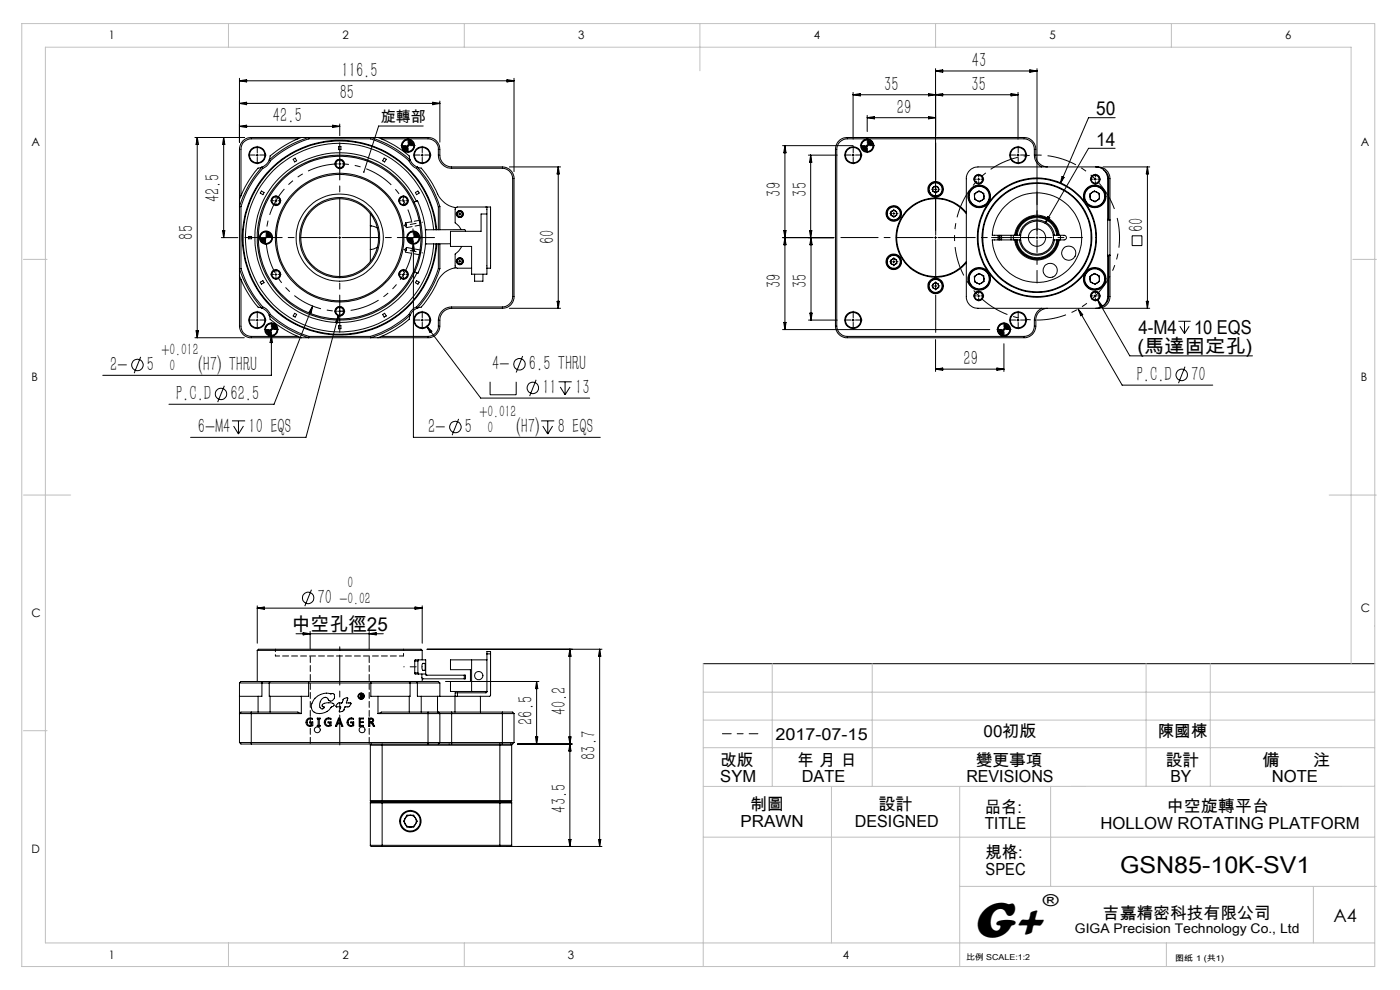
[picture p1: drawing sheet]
<svg xmlns="http://www.w3.org/2000/svg" width="297mm" height="210mm" viewBox="0 0 297 210" stroke-linecap="round" stroke-linejoin="round" font-family="sans-serif">
<g fill="none" stroke="#000" stroke-width=".21">
<path d="M50.8 16.6v13.6M50.8 17.1l1.5-.2v.5zM50.8 17.1h58.2M107.6 16.9l1.4 .2-1.4 .3zM109 16.6v19.8M181 19.6v9.9M197 19.9l1.5 .2-1.5 .2zM198.5 14.6v34.3M198.5 15.1l1.5-.3v.5zM198.5 15.1h21.5M214.5 19.9l1.5 .2-1.5 .2zM216 19.6v9.9"/>
<path d="M218.5 14.8l1.5 .3-1.5 .2zM220 14.6v34.3M41.3 29.2h10.5M41.8 29.2l.3 1.4h-.5zM41.8 29.2v42.4M47.4 29.2v21.2M47.4 29.2l.3 1.4h-.5zM50.8 26.8h21.3M50.8 26.8l1.5-.2v.4zM50.8 21.9l1.5-.2v.5zM50.8 21.9h42.5M51.5 29.9l1-.6 .8-.1h37.5a2.47 2.47 0 0 1 2.5 2.5 3.1 3.1 0 0 0 1 3.2l.7 .4 .8 .1h10.8a2.47 2.47 0 0 1 2.4 2.5v25a2.41 2.41 0 0 1-2.4 2.5h-10.8a2.53 2.53 0 0 0-2.5 2.5 3.2 3.2 0 0 1-1 3.3l-1.1 .4h-37.9a2.47 2.47 0 0 1-2.5-2.4v-37.5l.3-1.2z"/>
<path d="M54.3 32.9h.5M54.6 32.7v.5M55.6 35.4a22.8 22.8 0 0 0-4.8 8.4h.3M55.6 35.4l-.7 .3a19 19 0 0 0-4.1 6.6M55.6 35.4l.1 .3M55.7 35.7a21.8 21.8 0 0 0-4.6 8.1M57.1 33.9a2.6 2.6 0 0 1-1.5 1.5M57.1 33.9l.3 .2M57.4 34.1a3 3 0 0 1-1.7 1.6M62.2 33.8l.4-.3 .3 .6-.4 .3zM63.2 29.4h-9.9a2.21 2.21 0 0 0-2.2 2.3v9.8M63.9 29.2a20.2 20.2 0 0 0-6.6 4l-.2 .7"/>
<path d="M65.5 29.4a22.3 22.3 0 0 0-8.1 4.7M65.5 29.4v-.2a21.5 21.5 0 0 0-8.4 4.7M65.5 29.4h13.1M70.6 26.6l1.5 .2-1.5 .2zM71.1 35.1a1.01 1.01 0 0 1 .9-1.3 1.01 1.01 0 0 1 1.1 1.1 1.01 1.01 0 0 1-1.3 .9M71.8 34.8h.5M71.8 31.1h.5v.6h-.5zM72.1 26.3v2.5M72.1 34.5v.5M78.6 29.4a22.3 22.3 0 0 1 8.1 4.7M78.6 29.4l.1-.2a21.7 21.7 0 0 1 8.3 4.7M80.2 29.2a19.3 19.3 0 0 1 6.6 4l.2 .7"/>
<path d="M80.9 29.4h9.9a2.21 2.21 0 0 1 2.2 2.3 3.3 3.3 0 0 0 1.9 3.9l11.7 .1a2.21 2.21 0 0 1 2.2 2.2v25a2.27 2.27 0 0 1-2.2 2.2h-10.8a2.83 2.83 0 0 0-2.8 2.8 3.2 3.2 0 0 1-.5 2.7l-.6 .5-1.1 .3h-9.9M81.5 33.5l.5 .3-.4 .6-.4-.3zM86.3 30.9h.5M86.6 30.6v.5M86.6 29.7a1.26 1.26 0 0 0-1.3 1.2M86.7 34.1a3.4 3.4 0 0 0 1.7 1.6M87 33.9a2.88 2.88 0 0 0 1.5 1.5M87 33.9l-.3 .2M87.8 30.9a1.26 1.26 0 0 1-1.2 1.3M88.4 35.7a21.8 21.8 0 0 1 4.6 8.1M88.5 35.4a22.8 22.8 0 0 1 4.8 8.4M88.5 35.4l.8 .3a20.3 20.3 0 0 1 3.8 6 5 5 0 0 0 3.6 2.4"/>
<path d="M88.5 35.4l-.1 .3M89.3 32.9h.5M89.6 32.7v.5M89.8 26.7h-9.5l-3.1 9.8M91.8 21.7l1.5 .2-1.5 .3zM93.3 21.4v8.8M108.1 35.4h10.8M118.4 35.4l.3 1.5h-.5zM118.4 35.4v30M166 30.9h15M166.5 30.9v39M166.5 30.9l.3 1.5h-.5z"/>
<path d="M171.5 32.9h6.1M172 32.9v17.5M172 32.9l.2 1.5h-.5zM180.7 32.9h.5M181 32.7v.5M181 20.1h35M181 20.1l1.5-.2v.4zM183.7 30.9h.5M184 24.5v3.4M184 30.6v.5M184 25h14.5M184 25l1.5-.3v.5z"/>
<path d="M184 29.7h-.2a1.22 1.22 0 0 0-1.1 1.2M185.2 30.9a1.33 1.33 0 0 1-1.2 1.3M197 24.7l1.5 .3-1.5 .2zM197.8 39.8l.6-.4 .7 .3v.8l-.6 .4-.6-.3zM198.5 20.1l1.5-.2v.4zM205.7 36.2l1-.7 .8-.1h25.5a2.53 2.53 0 0 1 2.5 2.5v25a2.47 2.47 0 0 1-2.5 2.5h-25.5a2.41 2.41 0 0 1-2.5-2.5v-25.4l.2-.7zM206.7 38.3a1 1 0 0 1 .8-1.3 1 1 0 0 1 1.1 1.1 1 1 0 0 1-1.2 .9M207.4 38h.5M207.6 37.8v.5M215.7 32.9h.5M216 32.7v.5M221 35.4a2.73 2.73 0 0 1-1.6-2.5 2.82 2.82 0 0 0-1.1-3.1l-1.1-.4h-37.5a2.27 2.27 0 0 0-2.2 2.3v37.5a2.21 2.21 0 0 0 2.2 2.2h37.5a2.21 2.21 0 0 0 2.2-2.2 3.4 3.4 0 0 1 1.5-3.8h.1"/>
<path d="M222.2 35.4a2.47 2.47 0 0 1-2.5-2.5 3.3 3.3 0 0 0-1-3.3l-.7-.3-.8-.1h-37.5a2.47 2.47 0 0 0-2.5 2.5v37.5a2.47 2.47 0 0 0 2.5 2.4h37.5a2.47 2.47 0 0 0 2.5-2.4 3.1 3.1 0 0 1 1.1-3.3l1.4-.5M225.3 37.5l.4 .1-.8 1.3zM231.4 38.3a1.01 1.01 0 0 1 .9-1.3 1.01 1.01 0 0 1 1.1 1.1 1.01 1.01 0 0 1-1.3 .9M232.1 38h.5M232.3 37.8v.5M232.5 35.4a2.53 2.53 0 0 1 2.5 2.5v25a2.47 2.47 0 0 1-2.5 2.5M234 35.4h9.9M234.1 36l.6 .5 .5 1v9M236.6 25h-5.7l-6 13.9M236.6 31.5h-5.7l-9.2 15.9M243.4 35.4v30M243.4 35.4l.3 1.5h-.5z"/>
<path d="M47 50.4h3.4M47.2 48.9h.5l-.3 1.5zM50.8 58.5a20.8 20.8 0 0 0 4.1 6.7l.7 .2M51.1 57a22.3 22.3 0 0 0 4.6 8.1M51.1 57h-.3a22.8 22.8 0 0 0 4.8 8.4M51.1 59.3v9.9a2.15 2.15 0 0 0 2.2 2.2h9.9M51.1 43.8v13.2M52.7 50.2h.7v.5h-.7zM55.2 59.9l.6-.4 .2 .5-.5 .3zM55.5 40.5l.5 .3-.2 .5-.6-.4zM56.4 49.2a1.26 1.26 0 0 0-1.2 1.2M57.6 58.5a1 1 0 0 1 .9-1.3 1 1 0 0 1 1 1.1 1 1 0 0 1-1.2 .9"/>
<path d="M57.6 42.9a.99 .99 0 0 1 .8-1.3 .99 .99 0 0 1 1.1 1.1 .99 .99 0 0 1-1.2 .9M57.7 50.4a1.26 1.26 0 0 1-1.3 1.3M58.3 58.2h.5M58.3 42.6h.5M58.5 42.4v.5M58.5 58v.5M71.8 50.4h.5M72.1 50.2v.5M78.6 47.9l1.5 .5M78.6 45.3v10.2M80.1 52.4l-.9 .4-.6 .1M84.6 58.5a1 1 0 0 1 .9-1.3 1 1 0 0 1 1.1 1.1 1 1 0 0 1-1.3 .9"/>
<path d="M84.6 42.9a.99 .99 0 0 1 .9-1.3 .99 .99 0 0 1 1.1 1.1 .99 .99 0 0 1-1.3 .9M85.3 58.2h.5M85.3 42.6h.5M85.6 42.4v.5M85.6 58v.5M87.7 51.7v41.1h39.7M87.7 51.7l.2 1.5h-.5zM87.7 49.2a1.21 1.21 0 0 0-1.3 1.2M87.8 42.9l.7-.3a18.2 18.2 0 0 1 .2 15.4l-.7-.3M88.1 40.8l.6-.3 .2 .4-.5 .4zM88.3 42.7a18 18 0 0 0-27.5-6.3 18 18 0 0 0 .2 28.2 18 18 0 0 0 27.4-6.7M88.4 59.5l.5 .4-.2 .4-.6-.3z"/>
<path d="M88.9 50.4a1.26 1.26 0 0 1-1.2 1.3M90.2 48.7h8.4l.1 .4M92 48.7a20 20 0 0 0-29.9-15.7 20 20 0 0 0-1.4 33.8 20 20 0 0 0 31.1-13.1l.2-2M92.5 48.7a20.5 20.5 0 0 0-30.7-16.1 20.5 20.5 0 0 0-1.4 34.6 20.5 20.5 0 0 0 31.9-13.5l.2-2M92.6 48.7a20.6 20.6 0 0 0-30.8-16.2 20.6 20.6 0 0 0-1.5 34.8 20.6 20.6 0 0 0 32.1-13.6l.3-2M93 57a22.3 22.3 0 0 1-4.6 8.1M93 43.8v4.9M93 51.7v5.3M93 57h.3M93.3 57a22.8 22.8 0 0 1-4.8 8.4M93.3 43.8v4.9M93.3 51.7v5.3"/>
<path d="M93.3 43.8h-.3M95.6 51.7h-5.3M96.7 56.8a5.1 5.1 0 0 0-4.2 3.6 18.7 18.7 0 0 1-3.2 4.8l-.8 .2M96.9 45.6a.62 .62 0 0 1 .6-.8 .62 .62 0 0 1 .7 .6 .62 .62 0 0 1-.8 .6M96.9 55.6a.63 .63 0 0 1 .6-.8 .63 .63 0 0 1 .7 .7 .63 .63 0 0 1-.8 .5M97.3 45.4h.5M97.3 55.4h.5M97.5 45.1v.5M97.5 55.2v.5M97.9 52.3l-.6 1-.7 .6v2.7l.4 .3h3M100.7 58.2v1.4h1.7v-1.4M103.3 43.9v13"/>
<path d="M103.3 43.9h.8v13h-.8M103.3 43.9l-6.5 .1-.2 .3v3l.7 .6 .5 .8M103.3 45.4h-1.2v3.7h-6.5v3.2h4.4v5.9h3.3v-1.3M166.3 48.9h.5l-.3 1.5zM166.5 50.4l.3 1.5h-.5zM171.7 48.9h.5l-.2 1.5zM172 50.4v17.5M172 50.4l.3 1.5h-.5zM176.9 50.4h-10.9M188.9 45l.7-.5 .6 .4 .1 .7-.6 .4-.7-.3zM188.9 55.2l.7-.4 .6 .3 .1 .8-.6 .4-.7-.4zM189.4 55.5h.5"/>
<path d="M189.4 45.3h.5M189.6 45v.5M189.6 55.3v.5M198.2 50.4h.5M198.2 40.2h.5M198.5 50.2v.5M205 45.1a8.4 8.4 0 0 0-12.3-.8 8.4 8.4 0 0 0 0 12.2 8.4 8.4 0 0 0 12.3-.8M205 45.3a8.3 8.3 0 0 0-12.1-1 8.3 8.3 0 0 0 0 12.2 8.3 8.3 0 0 0 12.1-1M206.7 58.6l1-.6 1 .5 .1 1.2-1 .6-1-.5zM206.7 41.1l1-.6 1 .5 .1 1.2-1 .6-1-.5zM211.7 49.9v1M212 49.9v1"/>
<path d="M212.2 49.9v1M212.5 49.9v1M214.5 49.9v1M215 49.9v1M215.3 49.9a4.8 4.8 0 0 1 4.7-4.3 4.8 4.8 0 0 1 4.7 4.3M215.3 50.9a4.8 4.8 0 0 0 4.7 4.3 4.8 4.8 0 0 0 4.7-4.3M215.5 50.9a4.5 4.5 0 0 0 4.5 4 4.5 4.5 0 0 0 4.4-4M215.5 49.9a4.5 4.5 0 0 1 4.5-4 4.5 4.5 0 0 1 4.4 4M215.8 50.9a4.2 4.2 0 0 0 4.2 3.8 4.2 4.2 0 0 0 4.2-3.8M215.8 49.9a4.2 4.2 0 0 1 4.2-3.7 4.2 4.2 0 0 1 4.2 3.7M216.3 50.9a3.8 3.8 0 0 0 3.7 3.2 3.8 3.8 0 0 0 3.7-3.2M216.3 49.9a3.8 3.8 0 0 1 3.7-3.2 3.8 3.8 0 0 1 3.7 3.2"/>
<path d="M216.5 49.9h-6a9.5 9.5 0 0 1 14.4-7.6 9.5 9.5 0 0 1 0 16.2 9.5 9.5 0 0 1-14.4-7.6h6M216.5 50.9a3.5 3.5 0 0 0 3.5 3 3.5 3.5 0 0 0 3.4-3M216.5 49.9a3.5 3.5 0 0 1 3.5-3 3.5 3.5 0 0 1 3.4 3M216.5 49.9v1M219.7 50.4h.5M220 50.2v.5M222.2 46l.5 .2-1 1.2zM223.4 49.9h2.3a.49 .49 0 0 1 .5 .5 .49 .49 0 0 1-.5 .5h-2.3M223.4 49.9v1M225 49.9v1M231.2 58.6l1-.6 1 .5 .1 1.2-1 .6-1-.5zM231.2 41.1l1-.6 1 .5 .1 1.2-1 .6-1-.5z"/>
<path d="M235 54.3h.2M235 46.5h.2M235 54.1h.5M235 46.7h.5M235.2 54.3v9l-.3 .7-.8 .8M235.2 46.5l.1 .2M235.3 54.1l-.1 .2M240.2 50h2.1v2.1h-2.1zM29.8 75.7l-1.3 3.5M41.3 71.6h10.5M41.6 70.2h.5l-.3 1.4zM54.3 67.9h.5"/>
<path d="M54.6 67.7v.4M55.6 65.4a2.6 2.6 0 0 1 1.5 1.5M55.7 65.1a2.84 2.84 0 0 1 1.7 1.6M55.7 65.1l-.1 .3M57.1 66.9a21.5 21.5 0 0 0 8.4 4.7v-.2M57.1 66.9l.2 .7a19.8 19.8 0 0 0 6.6 4M57.3 69.9h.5M57.4 66.7a21.1 21.1 0 0 0 8.1 4.7M57.4 66.7l-.3 .2M57.6 69.7v.5M57.6 71.1v8.5h-35.8M57.6 71.1l.2 1.6h-.5z"/>
<path d="M57.6 68.6a1.33 1.33 0 0 0-1.3 1.3M58.8 69.9a1.21 1.21 0 0 1-1.2 1.2M62.5 66.5l.4 .2-.3 .6-.4-.3zM65.5 71.4h13.1M66.3 64.9l-8.2 20.9h-22.3M66.3 64.9l-.3 1.5-.5-.2zM71.1 66.3a1 1 0 0 1 .9-1.3 1 1 0 0 1 1.1 1.1 1 1 0 0 1-1.3 .9M71.8 67l-6.9 25.8h-24.5M71.8 67l-.2 1.5-.4-.1zM71.8 66h.5M71.8 69.1h.5v.6h-.5zM72.1 65.8v.5"/>
<path d="M81.2 66.7l.4-.2 .4 .5-.5 .3zM86.7 66.7a21.1 21.1 0 0 1-8.1 4.7M86.7 66.7l.3 .2M87 66.9a21.7 21.7 0 0 1-8.3 4.7l-.1-.2M87 66.9l-.2 .7a19.8 19.8 0 0 1-6.6 4M88.4 65.1a3.1 3.1 0 0 0-1.7 1.6M88.4 65.1l.1 .3M88.5 65.4a2.88 2.88 0 0 0-1.5 1.5M89.3 67.9h.5M89.6 67.7v.4M90.5 69.2l11.5 15.2h23.1M90.5 69.2l1.1 1.1-.4 .2z"/>
<path d="M108.1 65.4h10.8M110.9 75.5l-1.4 3.5M118.2 63.9h.5l-.3 1.5zM166 69.9h44M166.3 68.4h.5l-.3 1.5zM171.5 67.9h6.1M171.8 66.4h.5l-.3 1.5zM180.7 67.9h.5M181 67.7v.4M197.8 60.3l.6-.4 .7 .3v.8l-.6 .4-.6-.3zM198.2 60.7h.5M198.5 60.4v.5"/>
<path d="M198.5 72v6.8M198.5 78.3l1.5-.2v.5zM198.5 78.3h14.5M206.7 63a.99 .99 0 0 1 .8-1.2 .99 .99 0 0 1 1.1 1.1 .99 .99 0 0 1-1.2 .8M207.4 62.8h.5M207.6 62.5v.5M211.5 78.1l1.5 .2-1.5 .3zM212.7 69.9h.5M213 72.9v5.9M213 69.7v.5M213 68.6l-.2 .1a1.22 1.22 0 0 0-1.1 1.2M214.2 69.9a1.26 1.26 0 0 1-1.2 1.2"/>
<path d="M215.7 67.9h.5M216 67.7v.4M228.7 65.6l9.4 16.1h19.2M228.7 65.6l1 1.1-.4 .3zM231.4 63a1 1 0 0 1 .9-1.2 1 1 0 0 1 1.1 1.1 1 1 0 0 1-1.3 .8M232.1 62.8h.5M232.3 62.5v.5M232.9 63.6l6.8 11.9h26M232.9 63.6l.9 1.2-.4 .3zM234 65.4h9.9M243.2 63.9h.5l-.3 1.5zM250 68.1h2.6"/>
<path d="M250.3 69.2l1 1.6M251.3 68.1v2.7M251.4 77.8l-1.4 3.5M252.3 69.2l-1 1.6M47.6 81.8l-1.4 3.5M49.2 89.3h2.8M49.6 90.4l1 1.7M50.6 89.3v2.8M51.6 90.4l-1 1.7M97.3 88.9l-1.4 3.4M104 81v2.7h5.5v-2.7M113.7 80.6l-1.3 3.4"/>
<path d="M114.8 89.3h2.8M115.1 90.4l1.1 1.7M116.2 89.3v2.8M117.2 90.4l-1 1.7M118.5 81h2.8M118.9 82.1l1 1.6M119.9 81v2.7M120.9 82.1l-1 1.6M54.6 128.5v7.9M54.6 129h35M54.6 129l1.5-.2v.4zM54.6 138h35"/>
<path d="M54.6 138l.2-.3h33.2a1.8 1.8 0 0 1 1.6 .3M54.6 138v6.6M62.8 134.4h18.5M64.3 134.2l1.5 .2-1.5 .3zM65.8 133.9v3.8M66.1 125.1l-1.4 3.5M78.3 133.9v3.8M78.3 134.4l1.5-.2v.5zM88.1 128.8l1.5 .2-1.5 .2zM88.8 140l-.1 .2M88.8 140h-.7l-.1 .2M88.8 140h1.5v3"/>
<path d="M89.6 128.5v7.9M89.6 138v2M90.6 137.7h37.1M100 140v6.7M103.3 138.7v-.5h.8v.5M103.3 138.7v8M103.3 140h-7.7v2.1h4.2v2.5M103.3 138.7h.8M104.1 138.7l-.1 8.9-7 .1M120.9 137.7v41.9M120.9 137.7l.2 1.5h-.4zM127.2 137.7l.3 1.5h-.5z"/>
<path d="M127.2 137.7v41.9M50.8 157.5h42.5M50.8 157.5a1.92 1.92 0 0 0 1.8 .3h.7M50.8 144.9h4.8M50.8 147.7h4M50.8 144.9v12.6M53.3 151.1h9.9l.7 .3M53.3 151.1h-.7a1.92 1.92 0 0 0-1.8 .3h13.1M53.3 157.8h37.5M53.3 151.1v6.7M54.8 147.7v3.4M55.6 144.9v2.8h-.8"/>
<path d="M55.6 144.9h1.5M55.7 144.6h1.7M55.7 144.6h-4.6l-.3 .3M55.7 144.6l-.1 .3M57.1 144.9h8.4M57.1 144.9v2.8h.2M57.3 147.7h6.6M57.3 147.7v3.4M57.4 144.6h8.1M57.4 144.6l-.3 .3M63.9 147.7v3.7M65.2 152.5l.6-.2 .5 .1v.2a.7 .7 0 0 0-1.1 .5 .7 .7 0 0 0 .9 .7v-.5h-.4v-.2h.7v.8a.92 .92 0 0 1-1.3-.1 .92 .92 0 0 1 .1-1.3z"/>
<path d="M65.5 144.9v2.8h-1.6M65.5 144.9h13.2M65.5 144.6h13.1M65.5 144.6v.3M66.8 148.1a3.4 3.4 0 0 1 3.5-.9l.3-.1a.85 .85 0 0 1 .3 1.1 .85 .85 0 0 1-1.1 .4 .87 .87 0 0 0-.9-.7 .87 .87 0 0 0-.8 .6 1.12 1.12 0 0 0 .3 1.9l.3-.1 .1-.3a.31 .31 0 0 1-.4-.2 .31 .31 0 0 1 0-.4 2.17 2.17 0 0 1 2.5 .1l-.1 .2-.5 .2a2.8 2.8 0 0 1-3.9 1l-.3-.7a2.14 2.14 0 0 1 .7-2.1zM67.3 152.3h.6v.2h-.2v1.4h.2v.1h-.6v-.1h.2v-1.4h-.2zM69.1 152.5l.6-.2 .5 .1v.2a.71 .71 0 0 0-1.2 .4 .71 .71 0 0 0 1 .8v-.5h-.4v-.2h.6v.8a.92 .92 0 0 1-1.2-.1 .92 .92 0 0 1 .1-1.3zM71.6 149.3l.4-.2a.56 .56 0 0 0 .6-.1 .56 .56 0 0 0 .2-.6 .83 .83 0 0 1 1-.3l-.3 1h1a.98 .98 0 0 1-1.3 .8v.1a.96 .96 0 0 1-1.2 1l.3-1-1-.1zM71.8 152.3h.3l.6 1.7h-.2l-.2-.4h-.7l-.2 .4h-.2zM71.9 152.5h.1M71.9 152.5l.3 .9h-.6zM73.1 150v.1"/>
<path d="M73.9 152.5l.6-.2 .5 .1v.2a.7 .7 0 0 0-1.1 .5 .7 .7 0 0 0 .9 .7v-.5h-.4v-.2h.6v.8a.91 .91 0 0 1-1.2-.1 .91 .91 0 0 1 .1-1.3zM76.2 152.3h.9v.2h-.7v.6h.6v.2h-.6v.6h.7v.1h-.9zM76.4 147.2l.5 .2-.2 .3 .3 .4h-.2l-.2-.4-.2 .4zM76.5 147.3l.3 .1-.1 .2h-.2zM78.2 152.3h.5a.48 .48 0 0 1 .5 .3 .48 .48 0 0 1 0 .5l-.3 .1 .6 .8h-.3l-.6-.7h-.1v.7h-.3zM78.5 152.5h.2a.32 .32 0 0 1 .4 .3 .32 .32 0 0 1-.4 .3h-.2zM78.6 158.1h2.5M78.6 158.1v11.7M78.6 144.6h8.1M78.6 144.6l.1 .3M78.7 144.9h8.3M78.7 144.9v2.8h1.5"/>
<path d="M78.8 157.8l-.2 .3M78.9 153.2h.1M80.2 147.7h6.6M80.2 151.4h13.1M80.2 147.7v3.7M81.1 157.8v.3M81.1 158.1v11.7M81.1 158.1h24.9M86.7 144.6h1.7M86.7 144.6l.3 .3M86.8 147.7v3.4M87 144.9h1.5"/>
<path d="M87 144.9v2.8h-.2M88 142.7l.1 .3h.7M88 140.2h.7M88 142.7h.7M88 140.2v2.5M88.4 144.6h4.6l.3 .3M88.4 144.6l.1 .3M88.5 144.9v2.8h.9M88.5 144.9h4.8M88.7 142.7l.1 .3M88.7 140.2v2.5M88.8 143h1.5"/>
<path d="M89.4 147.7h3.4M89.4 147.7v3.4M89.5 143v.7l.2 .3h8.8M89.6 143.9v.7M89.6 140.7h.4a1.14 1.14 0 0 1 .2 1.2l-.1 .3h-.1a.36 .36 0 0 1-.5-.4zM90.3 143l.2 .2M90.3 143h.1M90.3 143l.3 .2M90.5 143.2h8M90.8 151.1h-9.9l-.7 .3M90.8 157.8h2.2M90.8 151.1h2.2"/>
<path d="M90.8 151.1v6.7M92.8 147.7h3.7M92.8 147.7v3.4M93 157.8h13M93 151.1h2.8M93 151.1l.3 .3M93.3 157.5h15.7M93.3 151.4h15.7M93.3 144.9v2.8M93.3 151.4v6.1M93.3 157.5l-.3 .3M94.5 144.6h19.8"/>
<path d="M95.6 144.6v2.1h7.7M95.8 151.1h10.8M95.8 151.1v6.7M96.5 147.7h.5M96.5 147.7v3.4M97 147h-.4v.7M97 147v.7M98.5 143.2h.2v.8h-.2M98.5 143.2v.8M101.9 147.7v3.4M103.3 146.7l-.1 .3h-6.2M106 157.8v.3"/>
<path d="M106 158.1h2.5M106 157.8h.6M106 158.1v11.7M106.5 157.8h.1M106.6 151.1h2.2l.2 .3M106.6 151.1v6.7M108.3 157.8l.2 .3M108.5 158.1v11.7M109 157.5l-.2 .3h-2.2M109 151.4v6.1M109.8 157.8h11.6M113.6 156.3h.5l-.3 1.5z"/>
<path d="M113.8 144.6v13.2M113.8 144.6l.3 1.5h-.5zM120.7 156.3h.4l-.2 1.5zM120.9 157.8l.2 1.5h-.4zM149.2 140.8h142.4M78.6 179.3h2.5M78.6 170.3h2.5M78.6 179.3l.1 .3h2.4M78.6 169.8h2.5M78.6 169.8l.2 .3M78.6 170.3v9M78.8 170.1h2.3"/>
<path d="M78.8 170.1l-.2 .2M81.1 179.3v.3M81.1 170.1v.2M81.1 169.8v.3M81.1 179.6h24.9M81.1 179.3h24.9M81.1 170.3v9M81.1 170.3h24.9M81.1 170.1h24.9M81.1 169.8h24.9M86.3 172.9h1.5l.7 1.3-.7 1.2h-1.5l-.7-1.2zM106 179.3v.3"/>
<path d="M106 170.1v.2M106 179.3h2.5M106 170.3h2.5M106 170.1h2.3M106 169.8v.3M106 169.8h2.5M106 170.3v9M107.6 179.6h20.1M108.3 170.1l.2 .2M108.5 179.3l-.1 .3h-2.4M108.5 169.8l-.2 .3M108.5 170.3v9"/>
<path d="M120.7 178.1h.4l-.2 1.5zM127 178.1h.5l-.3 1.5z"/>
<circle cx="54.6" cy="32.9" r="1.78"/>
<circle cx="54.6" cy="32.9" r="1.63"/>
<circle cx="72.1" cy="34.8" r=".97"/>
<circle cx="72.1" cy="34.8" r=".83"/>
<circle cx="86.6" cy="30.9" r="1.4"/>
<circle cx="86.6" cy="30.9" r="1.25"/>
<circle cx="89.6" cy="32.9" r="1.78"/>
<circle cx="89.6" cy="32.9" r="1.63"/>
<circle cx="181" cy="32.9" r="1.62"/>
<circle cx="181" cy="32.9" r="1.78"/>
<circle cx="184" cy="30.9" r="1.41"/>
<circle cx="184" cy="30.9" r="1.26"/>
<circle cx="207.6" cy="38" r=".82"/>
<circle cx="207.6" cy="38" r=".98"/>
<circle cx="216" cy="32.9" r="1.62"/>
<circle cx="216" cy="32.9" r="1.78"/>
<circle cx="232.4" cy="38" r=".97"/>
<circle cx="232.4" cy="38" r=".82"/>
<circle cx="56.4" cy="50.4" r="1.41"/>
<circle cx="56.4" cy="50.4" r="1.26"/>
<circle cx="58.5" cy="58.2" r=".97"/>
<circle cx="58.5" cy="42.6" r=".97"/>
<circle cx="58.5" cy="58.2" r=".82"/>
<circle cx="58.5" cy="42.6" r=".82"/>
<circle cx="72" cy="50.4" r="8.3"/>
<circle cx="72.1" cy="50.4" r="17.3"/>
<circle cx="72.1" cy="50.4" r="13.6"/>
<circle cx="72.1" cy="50.4" r="8.5"/>
<circle cx="72.1" cy="50.4" r="17.5"/>
<circle cx="72.1" cy="50.4" r="13.4"/>
<circle cx="72.1" cy="50.4" r="9.2"/>
<circle cx="85.6" cy="58.2" r=".97"/>
<circle cx="85.6" cy="42.6" r=".97"/>
<circle cx="85.6" cy="58.2" r=".82"/>
<circle cx="85.6" cy="42.6" r=".82"/>
<circle cx="87.7" cy="50.4" r="1.25"/>
<circle cx="87.7" cy="50.4" r="1.41"/>
<circle cx="97.5" cy="55.4" r=".74"/>
<circle cx="97.6" cy="55.4" r=".66"/>
<circle cx="97.6" cy="45.4" r=".66"/>
<circle cx="97.6" cy="45.4" r=".75"/>
<circle cx="97.6" cy="55.4" r=".51"/>
<circle cx="97.6" cy="45.4" r=".51"/>
<circle cx="189.6" cy="45.3" r="1.65"/>
<circle cx="189.6" cy="55.5" r="1.65"/>
<circle cx="189.6" cy="55.5" r="1.38"/>
<circle cx="189.6" cy="45.3" r=".62"/>
<circle cx="189.6" cy="55.5" r=".62"/>
<circle cx="189.6" cy="55.5" r="1.5"/>
<circle cx="189.6" cy="45.3" r="1.38"/>
<circle cx="189.6" cy="45.3" r="1.49"/>
<circle cx="198.5" cy="40.2" r="1.65"/>
<circle cx="198.5" cy="40.2" r=".61"/>
<circle cx="198.5" cy="40.2" r="1.37"/>
<circle cx="198.5" cy="40.2" r="1.5"/>
<circle cx="207.7" cy="41.7" r="2.4"/>
<circle cx="207.7" cy="59.2" r="2.4"/>
<circle cx="207.7" cy="41.7" r="1"/>
<circle cx="207.7" cy="59.2" r="1"/>
<circle cx="207.7" cy="59.2" r="2.25"/>
<circle cx="207.7" cy="59.2" r="2.13"/>
<circle cx="207.7" cy="41.7" r="2.13"/>
<circle cx="207.7" cy="41.7" r="2.24"/>
<circle cx="220" cy="50.4" r="11.7"/>
<circle cx="220" cy="50.4" r="12.6"/>
<circle cx="220" cy="50.4" r="11.5"/>
<circle cx="220" cy="50.4" r="12.5"/>
<circle cx="220" cy="50.4" r="1.84"/>
<circle cx="222.8" cy="57.4" r="1.51"/>
<circle cx="226.7" cy="53.7" r="1.49"/>
<circle cx="232.2" cy="41.7" r="2.4"/>
<circle cx="232.2" cy="59.2" r="2.4"/>
<circle cx="232.2" cy="59.1" r="2.12"/>
<circle cx="232.2" cy="41.6" r="2.12"/>
<circle cx="232.2" cy="59.2" r="2.26"/>
<circle cx="232.2" cy="41.7" r=".99"/>
<circle cx="232.2" cy="59.2" r=".99"/>
<circle cx="232.2" cy="41.7" r="2.25"/>
<circle cx="29.2" cy="77.4" r="1.22"/>
<circle cx="54.6" cy="67.9" r="1.78"/>
<circle cx="54.6" cy="67.9" r="1.62"/>
<circle cx="57.5" cy="69.9" r="1.26"/>
<circle cx="57.6" cy="69.9" r="1.4"/>
<circle cx="72.1" cy="66" r=".98"/>
<circle cx="72.1" cy="66" r=".82"/>
<circle cx="89.6" cy="67.9" r="1.78"/>
<circle cx="89.6" cy="67.9" r="1.62"/>
<circle cx="110.2" cy="77.3" r="1.2"/>
<circle cx="181" cy="67.9" r="1.61"/>
<circle cx="181" cy="67.9" r="1.78"/>
<circle cx="198.5" cy="60.7" r="1.39"/>
<circle cx="198.5" cy="60.7" r="1.65"/>
<circle cx="198.5" cy="60.7" r="1.5"/>
<circle cx="198.5" cy="60.7" r=".62"/>
<circle cx="207.6" cy="62.8" r=".82"/>
<circle cx="207.6" cy="62.8" r=".98"/>
<circle cx="213" cy="69.9" r="1.41"/>
<circle cx="213" cy="69.9" r="1.26"/>
<circle cx="216" cy="67.9" r="1.61"/>
<circle cx="216" cy="67.9" r="1.78"/>
<circle cx="232.4" cy="62.8" r=".97"/>
<circle cx="232.4" cy="62.8" r=".82"/>
<circle cx="250.7" cy="79.5" r="1.21"/>
<circle cx="46.9" cy="83.6" r="1.21"/>
<circle cx="96.6" cy="90.6" r="1.22"/>
<circle cx="113.1" cy="82.3" r="1.21"/>
<circle cx="65.4" cy="126.8" r="1.2"/>
<circle cx="67.3" cy="154.8" r=".63"/>
<circle cx="76.6" cy="147.7" r=".67"/>
<circle cx="76.6" cy="147.7" r=".6"/>
<circle cx="76.8" cy="154.8" r=".62"/>
<circle cx="101.6" cy="143.3" r=".88"/>
<circle cx="87" cy="174.2" r="1.26"/>
<circle cx="87.1" cy="174.2" r="2.28"/>
<circle cx="87.1" cy="174.2" r="2.09"/>
</g>
<path d="M236.7 45.3a17.5 17.5 0 0 0-29.2-7.1 17.5 17.5 0 0 0 7.8 29 17.5 17.5 0 0 0 21.7-20.8l-.3-1.1" fill="none" stroke="#000" stroke-width=".21" stroke-dasharray="6.3 1.3 1.3 1.3 1.3 1.3" stroke-dashoffset="-1" stroke-linecap="butt"/>
<path d="M87 45.8a15.6 15.6 0 0 0-26.1-6.3 15.6 15.6 0 0 0 6.9 25.9 15.6 15.6 0 0 0 19.5-18.5l-.3-1.1" fill="none" stroke="#000" stroke-width=".21" stroke-dasharray="6.3 1.3 1.3 1.3 1.3 1.3" stroke-dashoffset="4.9" stroke-linecap="butt"/>
<path d="M219.5 50.4h-9.2M220 49.9v-9.2M220 50.9v9.1M220.5 50.4h9.1" fill="none" stroke="#000" stroke-width=".21" stroke-dasharray="30.5 1.3 1.3 1.3" stroke-dashoffset="27.8"/>
<path d="M71.6 50.4h-19.6M72.1 49.9v-19.6M72.1 50.9v19.6M72.6 50.4h19.6M198 50.4h-19.6M198.5 49.9v-19.6M198.5 50.9v19.6M199 50.4h19.6" fill="none" stroke="#000" stroke-width=".21" stroke-dasharray="30.5 1.3 1.3 1.3" stroke-dashoffset="22.6"/>
<g fill="none" stroke="#000" stroke-width=".21" stroke-dasharray="30.5 1.3 1.3 1.3">
<path d="M54.1 32.9h-1.4M54.6 32.4v-1.4M54.6 33.4v1.4M55.1 32.9h1.4M71.6 34.8h-.6M72.1 34.3v-.6M72.1 35.3v.5M72.6 34.8h.6M86.1 30.9h-1M86.6 30.4v-1M86.6 31.4v1M87.1 30.9h1"/>
<path d="M89.1 32.9h-1.4M89.6 32.4v-1.4M89.6 33.4v1.4M90.1 32.9h1.4M180.5 32.9h-1.4M181 32.4v-1.4M181 33.4v1.4M181.5 32.9h1.4M183.5 30.9h-1M184 30.4v-1M184 31.4v1M184.5 30.9h1"/>
<path d="M198.5 39.6v-.3M207.1 38h-.5M207.6 37.5v-.6M207.6 38.5v.6M208.1 38h.6M215.5 32.9h-1.4M216 32.4v-1.4M216 33.4v1.4M216.5 32.9h1.4M231.9 38h-.6M232.4 37.5v-.6M232.4 38.5v.6"/>
<path d="M232.9 38h.5M58 58.2h-.5M58 42.6h-.5M58.5 57.7v-.6M58.5 58.7v.6M58.5 42.1v-.6M58.5 43.1v.6M59 58.2h.6M59 42.6h.6M85.1 58.2h-.6M85.1 42.6h-.6M85.6 57.7v-.6"/>
<path d="M85.6 58.7v.6M85.6 42.1v-.6M85.6 43.1v.6M86.1 58.2h.6M86.1 42.6h.6M97.1 45.4h-.3M97.1 55.4h-.3M97.6 44.9v-.3M97.6 45.9v.3M97.6 54.9v-.3M97.6 55.9v.3M98.1 45.4h.2"/>
<path d="M98.1 55.4h.2M189.1 55.5h-.4M189.1 45.3h-.4M189.6 55v-.4M189.6 56v.4M189.6 44.8v-.4M189.6 45.8v.3M190.1 55.5h.4M190.1 45.3h.4M198 40.1h-.4M198.5 40.6v.4M199 40.1h.4"/>
<path d="M54.1 67.9h-1.4M54.6 67.4v-1.4M54.6 68.4v1.4M55.1 67.9h1.4M57.1 69.9h-1M57.6 69.4v-1M57.6 70.4v1M58.1 69.9h1M71.6 66h-.6M72.1 65.5v-.6M72.1 66.5v.6M72.6 66h.6"/>
<path d="M89.1 67.9h-1.4M89.6 67.4v-1.4M89.6 68.4v1.4M90.1 67.9h1.4M180.5 67.9h-1.4M181 67.4v-1.4M181 68.4v1.4M181.5 67.9h1.4M198 60.6h-.4M198.5 60.1v-.3M198.5 61.1v.4M199 60.6h.4"/>
<path d="M207.1 62.8h-.5M207.6 62.3v-.6M207.6 63.3v.5M208.1 62.8h.6M212.5 69.9h-1M213 69.4v-1M213 70.4v1M213.5 69.9h1M215.5 67.9h-1.4M216 67.4v-1.4M216 68.4v1.4M216.5 67.9h1.4"/>
<path d="M231.9 62.8h-.6M232.4 62.3v-.6M232.4 63.3v.5M232.9 62.8h.5M72.1 137.9v-.7"/>
</g>
<path d="M153.3 155.6h7.5" fill="none" stroke="#000" stroke-width=".21" stroke-dasharray="30.5 1.3 1.3 1.3" stroke-dashoffset="28.6"/>
<path d="M85.7 47.9l3.9-.8M85.7 52.9l3.9 .7M85.7 141.4h3.9" fill="none" stroke="#000" stroke-width=".21" stroke-dasharray="30.5 1.3 1.3 1.3" stroke-dashoffset="30.4"/>
<path d="M65.8 139.1v18.7M78.3 139.1v18.7" fill="none" stroke="#000" stroke-width=".21" stroke-dasharray="1.3 .6" stroke-dashoffset="-.1"/>
<path d="M58.4 137.7v1.4M85.6 139.1v-1.4" fill="none" stroke="#000" stroke-width=".21" stroke-dasharray="1.3 .6" stroke-dashoffset=".7"/>
<path d="M58.4 139.1h27.2" fill="none" stroke="#000" stroke-width=".21" stroke-dasharray="1.3 .6" stroke-dashoffset=".4"/>
<path d="M72.1 159v-21.1" fill="none" stroke="#000" stroke-width=".21" stroke-dasharray="6.3 1.3 1.3 1.3 1.3 1.3" stroke-dashoffset="-1"/>
<g fill="none" stroke="#c0c0c0" stroke-width=".21">
<path d="M4.6 5h287v200h-287zM48.5 5v5M98.5 5v5M148.5 5v10M198.5 5v5M248.5 5v5M5 55h5M287 55h5M5 105h10M282 105h10M5 155h5M149.2 152.7h142.4"/>
<path d="M149.2 146.8h142.4M149.2 140.8v64.2M149.2 158.6h142.4M163.8 140.8v26M185 140.8v26M243.1 140.8v26M256.8 140.8v26M286.6 140.8v-130.8h-277v190h282M149.2 177.6h142.4M176.4 166.8v33.2M203.6 166.8v38.2M222.9 166.8v21.2"/>
<path d="M291.6 166.8h-142.4M203.6 188h88.4M278.6 188v12M48.5 200v5M98.5 200v5M247.4 200v5"/>
</g>
<g fill="#000">
<path d="M77.1 36.4l-.1 .1 .1 .1 .1-.1v.2l.1-.3zM55.2 50.4a1.33 1.33 0 0 0 1.2 1.3v-1.3zM56.4 49.2v1.2h1.3a1.21 1.21 0 0 0-1.3-1.2zM86.4 50.4a1.26 1.26 0 0 0 1.3 1.3v-1.3zM87.7 49.2v1.2h1.2a1.21 1.21 0 0 0-1.2-1.2zM85.3 30.9a1.33 1.33 0 0 0 1.3 1.3v-1.3zM86.6 29.7v1.2h1.2v-.1a1.22 1.22 0 0 0-1.2-1.1zM56.3 69.9a1.26 1.26 0 0 0 1.3 1.2v-1.2zM57.6 68.6v1.3h1.2a1.26 1.26 0 0 0-1.2-1.3z"/>
<path d="M182.7 30.9a1.26 1.26 0 0 0 1.3 1.3v-1.3zM184 29.7v1.2h1.2v-.1a1.22 1.22 0 0 0-1.2-1.1zM211.7 69.9a1.21 1.21 0 0 0 1.3 1.2v-1.2zM213 68.6v1.3h1.2a1.33 1.33 0 0 0-1.2-1.3z"/>
</g>
<path d="M86.1 47.3l.2 1-.2-1M86.2 52.5l-.1 1 .1-1M89 46.8l.2 .9-.2-.9M89.2 53.1l-.2 1 .2-1" fill="none" stroke="#000" stroke-width=".21" stroke-dasharray="1.3 .6" stroke-dashoffset=".6"/>
<path d="M86.1 53.5l3 .6M86.3 48.3l2.9-.6M89.1 46.7l-3 .6M89.2 53l-2.9-.5" fill="none" stroke="#000" stroke-width=".21" stroke-dasharray="1.3 .6" stroke-dashoffset=".1"/>
<path d="M85.9 47.8l.4 .5M85.9 52.9l.2 .6M86.1 47.3l-.2 .5M86.3 52.5l-.4 .4" fill="none" stroke="#000" stroke-width=".21" stroke-dasharray="1.3 .6"/>
<text font-size="11" x="206.4" y="198.7">G+</text>
<text font-size="4.9" x="237.6" y="185.2">GSN85-10K-SV1</text>
<g font-size="4.4">
<text x="72.5" y="16.2">116.5</text>
<text x="206.2" y="14.2">43</text>
<text x="72.1" y="21.1">85</text>
<text x="187.6" y="19.2">35</text>
<text x="206.1" y="19.2">35</text>
<text x="57.9" y="25.9">42.5</text>
<text x="190.3" y="24.1">29</text>
<text x="165.7" y="41.7" transform="rotate(-90 165.7 41.7)">39</text>
<text x="171.1" y="41.7" transform="rotate(-90 171.1 41.7)">35</text>
<text x="46.6" y="42.9" transform="rotate(-90 46.6 42.9)">42.5</text>
<text x="41" y="50.8" transform="rotate(-90 41 50.8)">85</text>
<text x="117.6" y="51.8" transform="rotate(-90 117.6 51.8)">60</text>
<text x="242.5" y="49.3" transform="rotate(-90 242.5 49.3)">60</text>
<text x="165.7" y="61.1" transform="rotate(-90 165.7 61.1)">39</text>
<text x="171.2" y="61.1" transform="rotate(-90 171.2 61.1)">35</text>
<text x="204.4" y="77.4">29</text>
<text x="23.4" y="78.7">2-</text>
<text x="31.2" y="78.7">5</text>
<text x="42.1" y="78.7">(H7) THRU</text>
<text x="104.4" y="78.6">4-</text>
<text x="112.2" y="78.6">6.5 THRU</text>
<text x="115.1" y="83.6">11</text>
<text x="122" y="83.6">13</text>
<text x="241.2" y="80.8">P.C.D</text>
<text x="252.7" y="80.8">70</text>
<text x="37.4" y="84.9">P.C.D</text>
<text x="48.9" y="84.9">62.5</text>
<text x="42" y="91.9">6-M4</text>
<text x="52.7" y="91.9">10 EQS</text>
<text x="90.8" y="91.9">2-</text>
<text x="98.6" y="91.9">5</text>
<text x="109.6" y="91.9">(H7)</text>
<text x="118.3" y="91.9">8 EQS</text>
<text x="67.4" y="128.1">70</text>
<text x="113" y="153.8" transform="rotate(-90 113 153.8)">26.5</text>
<text x="120" y="151.7" transform="rotate(-90 120 151.7)">40.2</text>
<text x="126.4" y="161.2" transform="rotate(-90 126.4 161.2)">83.7</text>
<text x="120" y="172.4" transform="rotate(-90 120 172.4)">43.5</text>
</g>
<g font-size="4.1">
<text x="232.5" y="24.4">50</text>
<text x="232.5" y="30.9">14</text>
<text x="241.5" y="70.8">4-M4</text>
<text x="253.3" y="70.8">10 EQS</text>
<text x="241.3" y="74.9">(馬達固定孔)</text>
<text x="61.9" y="133.9">中空孔徑25</text>
</g>
<text font-size="3.9" x="282.9" y="195.5">A4</text>
<g font-size="3.5">
<text x="34.2" y="75.2">+0.012</text>
<text x="36" y="78.7">0</text>
<text x="101.7" y="88.4">+0.012</text>
<text x="103.4" y="91.9">0</text>
<text x="73.7" y="124.6">0</text>
<text x="72" y="128.1">-0.02</text>
<text x="164.5" y="157">2017-07-15</text>
<text x="208.7" y="156.4">00初版</text>
<text x="245.6" y="156.4">陳國棟</text>
<text x="152.8" y="162.4">改版</text>
<text x="152.8" y="165.9">SYM</text>
<text x="169.1" y="162.4">年 月 日</text>
<text x="170.1" y="165.9">DATE</text>
<text x="205" y="165.9">REVISIONS</text>
<text x="207" y="162.4">變更事項</text>
<text x="247.4" y="162.4">設計</text>
<text x="248.3" y="165.9">BY</text>
<text x="267.8" y="162.4">備</text>
<text x="269.8" y="165.9">NOTE</text>
<text x="278.6" y="162.4">注</text>
<text x="159.1" y="171.9">制圖</text>
<text x="186.4" y="171.9">設計</text>
<text x="208.9" y="172.4">品名:</text>
<text x="247.5" y="172.2">中空旋轉平台</text>
<text x="157.1" y="175.4">PRAWN</text>
<text x="181.3" y="175.4">DESIGNED</text>
<text x="208.9" y="175.9">TITLE</text>
<text x="233.5" y="175.8">HOLLOW ROTATING PLATFORM</text>
<text x="209.1" y="182.1">規格:</text>
<text x="209.1" y="185.6">SPEC</text>
<text x="221.2" y="192.2">®</text>
<text x="234" y="194.8">吉嘉精密科技有限公司</text>
</g>
<text font-size="3.2" x="80.8" y="25.9">旋轉部</text>
<text font-size="2.8" x="228" y="197.8">GIGA Precision Technology Co., Ltd</text>
<g font-size="2.5">
<text x="23.1" y="8.4">1</text>
<text x="72.7" y="8.4">2</text>
<text x="122.7" y="8.4">3</text>
<text x="172.7" y="8.4">4</text>
<text x="222.7" y="8.4">5</text>
<text x="272.7" y="8.4">6</text>
<text x="6.7" y="30.9">A</text>
<text x="288.7" y="30.9">A</text>
<text x="6.7" y="80.9">B</text>
<text x="288.7" y="80.9">B</text>
<text x="6.7" y="130.9">C</text>
<text x="288.7" y="129.9">C</text>
<text x="6.7" y="180.9">D</text>
<text x="23.1" y="203.4">1</text>
<text x="72.7" y="203.4">2</text>
<text x="120.5" y="203.4">3</text>
<text x="178.8" y="203.4">4</text>
</g>
<g font-size="1.7">
<text x="204.9" y="203.7">比例 SCALE:1:2</text>
<text x="249.3" y="203.8">图纸 1 (共1)</text>
</g>
</svg>
